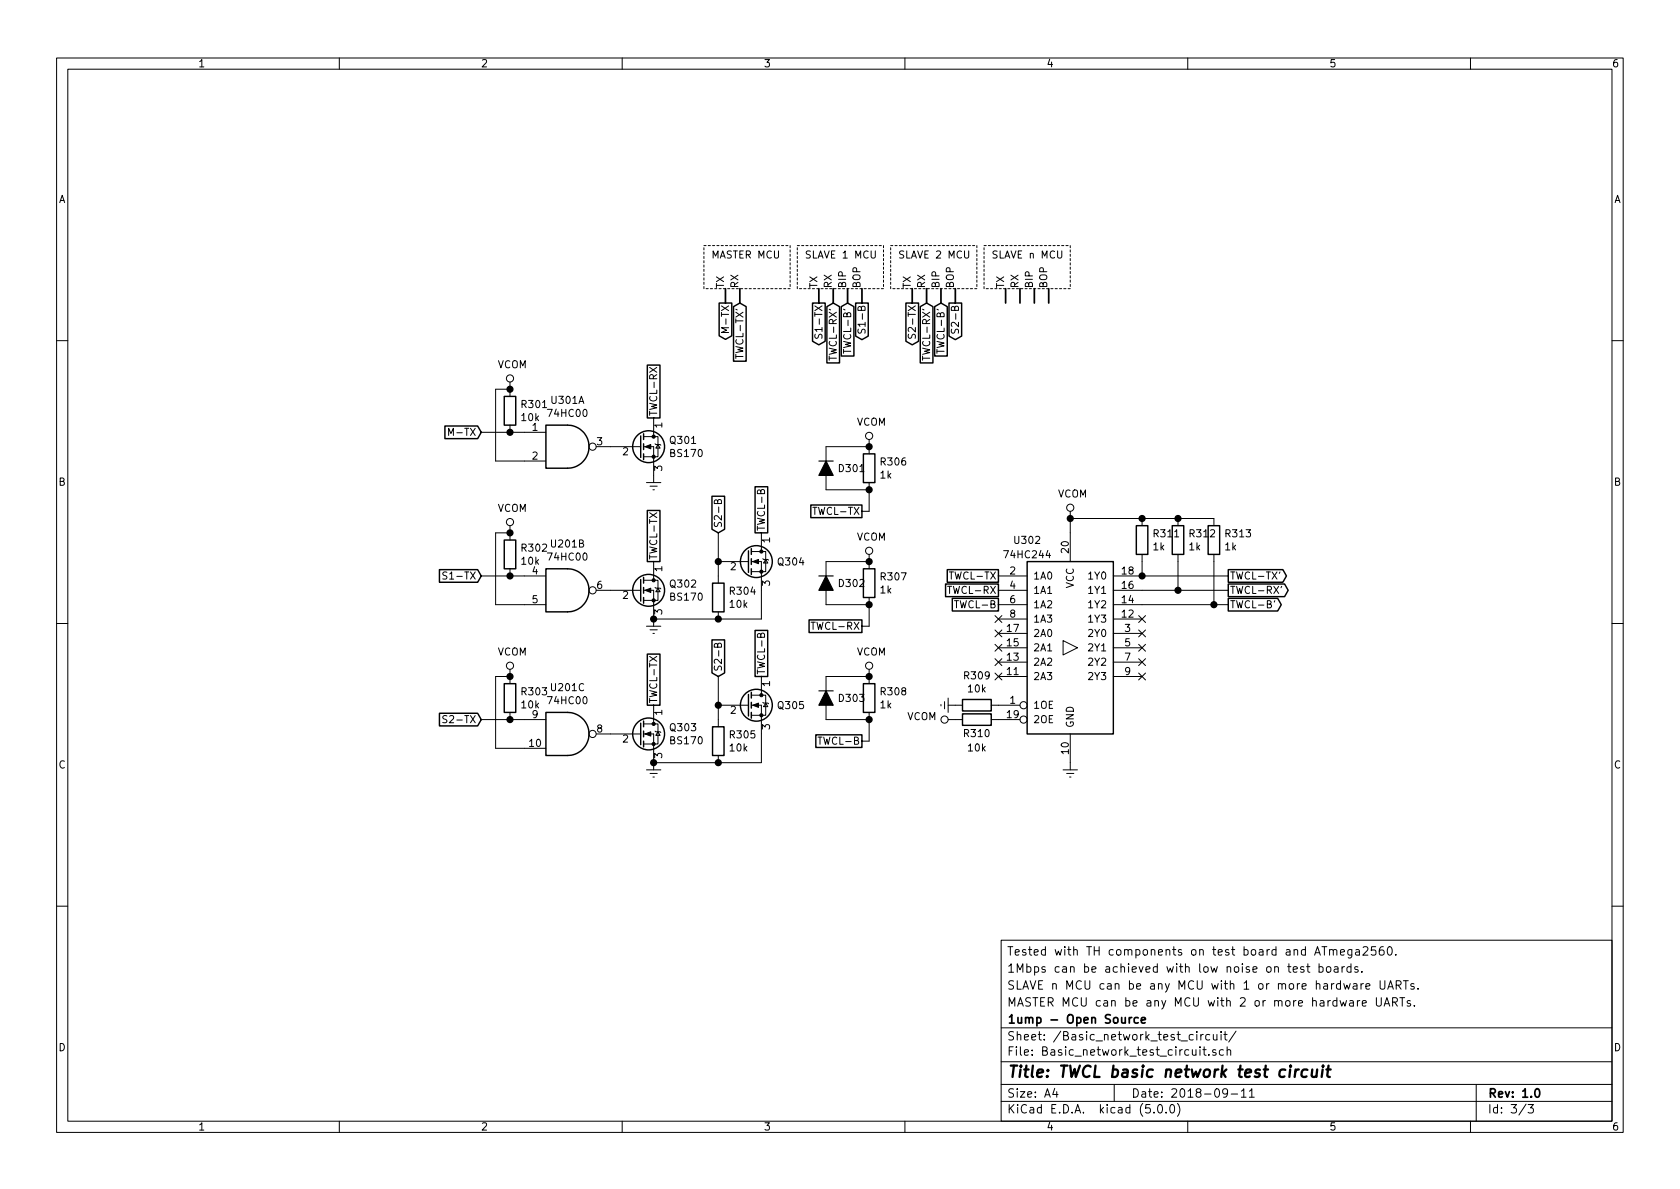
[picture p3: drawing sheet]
<svg xmlns="http://www.w3.org/2000/svg" width="297mm" height="210mm" viewBox="0 0 297 210" stroke-linecap="round" stroke-linejoin="round" font-family="sans-serif">
<g fill="none" stroke="#000" stroke-width=".18">
<path d="M10 10.3h277v189.9h-277zM12 12.2h273v186.1h-273zM60 10.3v1.9M110 10.3v1.9M160 10.3v1.9M210 10.3v1.9M260 10.3v1.9M128.8 58h-1.2l.9 .4-.9 .4h1.2M144.1 59.1v.5l.1 .2h.2l.2-.1 .2-.5 .3-.1 .2 .3v.4M151.8 58.2l-.1 .5 .1 .2h.4l.2-.6 .3-.1 .3 .2-.1 .5M154 44.4v1l.3 .2h.3l.2-.2v-1M160.7 59.1l-.1 .5 .1 .2h.2l.2-.1 .2-.5 .3-.1 .2 .3v.4"/>
<path d="M168.3 58.2l-.1 .5 .1 .2h.4l.2-.6 .3-.1 .3 .2-.1 .5M170.5 44.4v1l.3 .2h.3l.2-.2v-1M187 44.4v1l.2 .2h.4l.1-.2v-1M10 60.2h2M79.3 77v-1.3l.4 1 .5-1v1.3M85.1 76.4h11.4M90.2 68.8h-2.6v12.7h8.9M90.2 67.6v2.5M90.2 75.2v1.2M105.4 79h7.9M113.8 79h1.8v6.3M113.8 77.2h1.8"/>
<path d="M114.9 65l1.2 .8M115.6 77.2h.7v3.6h-2.5M115.6 73.9v3.3M115.8 78.5l.2 .1h.7l.1 .1M116.1 65l-1.2 .8M116.3 78.6l.4 .6h-.7zM130.1 62.7v.7M146.6 63v.7M149.1 61.8v.7M153.7 79h-7.7v7.6h7.7M153.7 77.7v2.6M163.1 63v.7"/>
<path d="M165.7 61.8v.7M285 60.2h2M90.2 94.2h-2.6v12.7h8.9M90.2 93v2.5M114.3 85.3h2.5M114.9 86h1.3M115.4 86.6h.3M115.6 99.3v3.3M126.9 88.6l.2-.3 .3 .1 .2 .2v.4h-1.3l.1-.5 .2-.1 .2 .1 .1 .5M127 99.3h5.3M127 94.2v8.9M132.8 99.3h1.8v10.2h-19"/>
<path d="M132.8 97.5h1.8M134.5 86.9l.2-.3h.3l.2 .2v.5h-1.3l.1-.6 .3-.1 .2 .2v.5M134.6 97.5h.8v3.6h-2.6M134.6 94.2v3.3M134.9 98.8l.1 .1h.8l.1 .2M135.4 98.9l.4 .7h-.8zM153.7 85.3v5.1h-1.3M153.7 98v2.6M153.7 99.3h-7.7v7.6h7.7M189.2 90.4v8.9M189.2 91.7h25.4v1.3M201.9 91.7v1.3"/>
<path d="M201.9 98v3.8M208.3 91.7v1.3M208.3 98v6.4M214.6 98v8.9M10 110.3h2M79 101.2l-.5-.1-.1 .2-.1 .2 .1 .2 .5 .2 .1 .3-.2 .2h-.5M85.1 101.8h11.4M90.2 119.6h-2.6v12.7h8.9M90.2 100.6v1.2M90.2 118.4v2.5M105.4 104.4h7.9M113.8 104.4h1.8v6.3"/>
<path d="M113.8 102.6h1.8M114.3 110.7h2.5M114.9 111.4h1.3M115.4 112h.3M115.6 102.6h.7v3.6h-2.5M115.8 103.9l.2 .1h.7l.1 .1M116.3 104l.4 .6h-.7zM126.9 114l.2-.3 .3 .1 .2 .2v.4h-1.3l.1-.5 .2-.1 .2 .1 .1 .5M127 108.2v1.3M127 119.6v8.9M134.5 112.3l.2-.3h.3l.2 .2v.5h-1.3l.1-.6 .3-.1 .2 .2v.5M134.6 119.6v3.3"/>
<path d="M153.7 105.7v5h-1.3M153.7 118.4v2.5M153.7 119.6h-7.7v7.6h7.7M175.9 108.9l1.2 1.2M175.9 111.4l1.2 1.2M175.9 113.9l1.2 1.3M175.9 116.5l1.2 1.2M175.9 119l1.2 1.2M176.5 106.9h5.1M176.5 119.6h5.1M176.5 104.4h5.1M176.5 109.5h5.1"/>
<path d="M176.5 101.8h5.1M176.5 112h5.1M176.5 117.1h5.1M176.5 114.5h5.1M177.1 108.9l-1.2 1.2M177.1 111.4l-1.2 1.2M177.1 113.9l-1.2 1.3M177.1 116.5l-1.2 1.2M177.1 119l-1.2 1.2M188 113.3l2.5 1.2-2.5 1.3zM196.8 106.9h20.4M196.8 119.6h5.1"/>
<path d="M196.8 104.4h20.4M196.8 109.5h5.1M196.8 101.8h20.4M196.8 112h5.1M196.8 117.1h5.1M196.8 114.5h5.1M201.3 108.9l1.2 1.2M201.3 111.4l1.2 1.2M201.3 113.9l1.2 1.3M201.3 116.5l1.2 1.2M201.3 119l1.2 1.2M202.5 108.9l-1.2 1.2"/>
<path d="M202.5 111.4l-1.2 1.2M202.5 113.9l-1.2 1.3M202.5 116.5l-1.2 1.2M202.5 119l-1.2 1.2M225.4 106.2l-.1 .3M226.3 101.1l-.1 .3M226.6 103.7l-.1 .2M285 110.3h2M79 126.6l-.5-.1-.1 .2-.1 .2 .1 .2 .5 .2 .1 .3-.2 .2h-.5M85.1 127.2h11.4M90.2 126v1.2M105.4 129.8h7.9"/>
<path d="M113.8 129.8h1.8v6.3M113.8 128h1.8M114.3 136.1h2.5M114.9 136.8h1.3M115.4 137.4h.3M115.6 128h.7v3.6h-2.5M115.6 124.7v3.3M115.8 129.3l.2 .1h.7l.1 .1M116.3 129.4l.4 .6h-.7zM127 133.6v1.3M127 124.7h5.3M132.8 124.7h1.8v10.2h-19"/>
<path d="M132.8 122.9h1.8M134.6 122.9h.8v3.6h-2.6M134.9 124.2l.1 .1h.8l.1 .2M135.4 124.3l.4 .7h-.8zM153.7 126v5.1h-1.3M166.4 124.6v.2M167 124.1v1.2M167.6 127.2h2.6M167.6 124.7h2.6M167.6 123.4v2.6M175.3 127.2h5M175.3 124.7h5"/>
<path d="M188 136.1h2.5M188.6 136.8h1.3M189.1 137.4h.3M189.2 129.8v6.3M10 160.2h2M177 166.3h108v32h-108zM228.7 171.4l.7-.1-.1-.3-.4-.1-.2 .2v.8h.6M230.5 171l-.4-.1-.2 .2 .1 .3 .5 .1v.4h-.6M231 170.9h.6M231.2 170.4v1.3l.4 .2M233.2 171l.5-.1 .2 .3v.6l-.2 .1h-.5M233.2 170.4v1.5"/>
<path d="M234.6 171.1l.2-.2 .4 .2v.7l-.2 .1-.4-.1zM235.1 168h.1a.37 .37 0 0 1 .5 .1v.8M235.1 167.9v1M235.7 168.1l.1-.1a.37 .37 0 0 1 .6 .1v.8M235.9 171h.6l.1 .9M236.6 171.3l-.5 .1-.2 .2 .2 .3h.5M237 168.4l.7-.1-.1-.3-.4-.1-.2 .2 .1 .7h.5M237.3 170.9v1M237.7 170.9l-.4 .3M238.9 171l-.5-.1-.2 .3v.6l.2 .1h.5M238.9 170.4v1.5M239 167.9v1.2l-.3 .3-.3-.1"/>
<path d="M239 168l-.4-.1-.3 .3 .1 .6h.6M239.3 174h.6v.9M239.7 168h.6l.1 .9M239.9 174.3l-.5 .1-.2 .2 .2 .3 .5-.1M240 176.9v1M240.1 171l-.4-.1-.2 .2 .1 .3 .5 .1v.4h-.6M240.4 168.3h-.5l-.3 .2 .3 .4 .5-.1M240.4 176.9l-.4 .3M240.6 173.9v1M240.8 171.8v.1M240.9 177.4l.7-.1-.1-.3-.4-.1-.2 .2v.7h.6M241 167.6l.2-.2h.4l.3 .4-1 1.1h1"/>
<path d="M241.1 173.9l-.5 .3M241.5 174.4l.7-.1-.1-.3-.4-.1-.2 .2 .1 .7h.5M243.2 167.4h-.7l-.1 .7 .2-.1h.6l.1 .3-.1 .5-.2 .1-.6-.1M243.4 176.4v1.2l.2 .3h.3l.3-.3v-1.2M244 173.4v1.2l.3 .3h.3l.3-.3v-1.2M244.6 167.4a.59 .59 0 0 0-.7 .6v.6l.1 .2 .4 .1 .3-.1v-.5l-.1-.3h-.5l-.2 .3M244.7 177.9l.5-1.5 .5 1.5M244.9 177.5h.7M245.4 174.9l.5-1.5 .5 1.5M245.5 167.5l.1-.1a.8 .8 0 0 1 .6 .8 .8 .8 0 0 1-.6 .7 1 1 0 0 1-.1-1.4zM245.5 174.5h.7M246.2 177.2l.7-.1 .2-.2-.1-.3-.2-.2h-.6v1.5"/>
<path d="M246.6 177.2l.5 .7M246.8 168.8v.1M246.9 174.2l.7-.1 .1-.2-.1-.3-.2-.2h-.5v1.5M247.2 174.2l.5 .7M247.5 176.4h.9M247.9 176.4v1.5M248.1 173.4h.9M248.6 173.4v1.5M249.4 177l-.4-.1-.2 .2 .1 .3 .5 .1v.3h-.6M250 174l-.4-.1-.2 .2 .1 .3 .5 .1v.3h-.6M250.1 177.8v.1M250.7 174.8v.1"/>
<path d="M285 160.2h2M60 198.3v1.9M110 198.3v1.9M160 198.3v1.9M177 194.8h108M177 191.8h108M177 187.8h108M177 181.8h108M186.5 192.5l-.4 1h1M186.8 193v1M197 191.8v3M204 196.7v.1"/>
<path d="M204.8 195.5l.4-.2a.94 .94 0 0 1 0 1.5 .79 .79 0 0 1-.4-1.3zM206.2 196.7v.1M207 195.4l.3-.1a.94 .94 0 0 1 0 1.5 .82 .82 0 0 1-.3-1.4zM208.2 195.1a1.71 1.71 0 0 1 0 2.3M210 198.3v1.9M211.6 182.4v.2M211.6 182.9v1M212.2 185.1v.2M212.2 185.6v1M212.3 182.9v1M212.7 185.6h.6M212.8 182.9l-.5 .3"/>
<path d="M212.9 185.1v1.3l.4 .2M213.7 186.5v.1M213.9 183l-.4-.1-.3 .3 .1 .6h.6M214.5 182.9v.8a.37 .37 0 0 0 .7 .1M215 185.7l-.4-.1-.2 .2 .1 .2 .5 .2v.3h-.6M215.2 182.9v1M215.9 182.4v.2M215.9 182.9v1M216.3 185.7l-.4-.1-.3 .3 .1 .6 .2 .1 .4-.1M216.4 182.9h.6M216.6 182.4v1.3l.4 .2M217 185.7l.2-.1 .3 .1 .1 .9"/>
<path d="M217 185.1v1.5M217 193.2l-.1 .2a.48 .48 0 0 1-.6-.1v-.6a.48 .48 0 0 1 .6-.1l.1 .1a1.19 1.19 0 0 1-.2 1.2l-.5 .1M217.7 193.5h1.1M218.5 182.3l-1.3 2M219.5 193l.4-.5v1.5M219.5 194h.8M220.9 193l.4-.5v1.5M220.9 194h.9M260 198.3v1.9M261 191.8v6.5M269.8 195.2l-1.2 2M270.2 195.3h.9l-.5 .6 .4 .1v.7l-.2 .1-.6-.1"/>
<circle cx="90.2" cy="66.9" r=".63"/>
<circle cx="104.8" cy="79" r=".63"/>
<circle cx="153.7" cy="77.1" r=".63"/>
<circle cx="90.2" cy="92.3" r=".63"/>
<circle cx="153.7" cy="97.4" r=".63"/>
<circle cx="189.2" cy="89.8" r=".63"/>
<circle cx="90.2" cy="117.7" r=".63"/>
<circle cx="104.8" cy="104.4" r=".63"/>
<circle cx="153.7" cy="117.7" r=".63"/>
<circle cx="104.8" cy="129.8" r=".63"/>
<circle cx="167" cy="127.2" r=".63"/>
<circle cx="181" cy="124.7" r=".63"/>
<circle cx="181" cy="127.2" r=".63"/>
</g>
<g fill="none" stroke="#000" stroke-width=".3">
<path d="M128.3 51v2.6M130.8 51v2.6M144.8 51v2.6M147.3 51v2.6M149.9 51v2.6M152.4 51v2.6M161.3 51v2.6M163.8 51v2.6M166.4 51v2.6M168.9 51v2.6M177.8 51v2.6M180.3 51v2.6"/>
<path d="M182.9 51v2.6M185.4 51v2.6M199.7 179.9v1M200.1 179.9l-.4 .3M201.2 180l-.4-.1-.3 .3 .1 .6 .2 .1 .4-.1M201.8 180.4l.7-.1v-.3l-.5-.1-.2 .2 .1 .7h.6M271.5 192.7l.2-.2a.81 .81 0 0 1 .6 .6 .81 .81 0 0 1-.3 .8l-.1 .1a.79 .79 0 0 1-.4-1.3z"/>
</g>
<path d="M229.1 189.1l-.2 1.3M229.6 189.1a.54 .54 0 0 0-.6 .4M231.2 189.2a.68 .68 0 0 0-1 .3v.8l.2 .1 .6-.1M232 189.1v1.2a.6 .6 0 0 0 .8 0M232.9 189.1l-.2 1.3M233.9 189.1l-.2 1.3M233.9 188.4v.2M234.5 189.1h.8M234.9 188.4l-.2 1.8v.1l.4 .1" fill="none" stroke="#000" stroke-width=".41"/>
<g fill="none" stroke="#000" stroke-width=".18" stroke-dasharray=".4 .4">
<path d="M124.5 51v-7.6M124.5 43.4h15.2M139.7 51h-15.2M139.7 43.4v7.6M141 51v-7.6M141 43.4h15.2M156.2 43.4v7.6M156.2 51h-15.2M157.5 51v-7.6M157.5 43.4h15.2M172.7 43.4v7.6M172.7 51h-15.2"/>
<path d="M174 51v-7.6M174 43.4h15.2M189.2 43.4v7.6M189.2 51h-15.2"/>
</g>
<g fill="none" stroke="#000" stroke-width=".25">
<path d="M127.2 53.6h2.2v5.8l-1.1 .6-1.1-.6zM129.7 54.2l1.1-.6 1.1 .6v9.7h-2.2zM143.7 53.6h2.2v6.7l-1.1 .7-1.1-.7zM146.2 54.2l1.1-.6 1.1 .6v10h-2.2zM148.7 54.2l1.2-.6 1.1 .6v8.8h-2.3zM151.3 53.6h2.2v5.8l-1.1 .7-1.1-.7zM160.2 53.6h2.2v6.7l-1.1 .7-1.1-.7zM162.7 54.2l1.1-.6 1.1 .6v10h-2.2zM165.3 54.2l1.1-.6 1.1 .6v8.8h-2.2zM167.8 53.6h2.2v5.8l-1.1 .7-1.1-.7zM78.7 75.3h5.8l.6 1.1-.6 1.2h-5.8zM89.2 70.1h2v5.1h-2z"/>
<path d="M96.5 75.2h3.8a3.8 3.8 0 0 1 3.8 3.8 3.8 3.8 0 0 1-3.8 3.8h-3.8zM113.3 77.1v3.8M113.8 76.7v1M113.8 78.5v1M114.5 64.6h2.2v9.3h-2.2zM89.2 95.5h2v5.1h-2zM113.8 80.3v1M114.5 90.3h2.2v9h-2.2zM125.9 87.8h2.2v5.8l-1.1 .6-1.1-.6zM132.3 97.4v3.8M132.8 97v1M132.8 98.8v1"/>
<path d="M133.5 86.1h2.2v8.1h-2.2zM143.4 89.3h9v2.2h-9zM152.7 80.3h2v5h-2zM181.6 99.3h15.2v30.5h-15.2zM200.9 93h2v5h-2zM207.3 93h2v5h-2zM213.6 93h2v5h-2zM77.7 100.7h6.8l.6 1.1-.6 1.2h-6.8zM96.5 100.6h3.8a3.8 3.8 0 0 1 3.8 3.8 3.8 3.8 0 0 1-3.8 3.8h-3.8zM113.3 102.5v3.8M113.8 102.1v1M113.8 103.9v1"/>
<path d="M113.8 105.7v1M114.5 115.7h2.2v9h-2.2zM125.9 113.2h2.2v5.8l-1.1 .6-1.1-.6zM126 103.1h2v5.1h-2zM132.8 100.6v1M133.5 111.5h2.2v8.1h-2.2zM143.1 109.6h9.3v2.3h-9.3zM152.7 100.6h2v5.1h-2zM167.2 103.3h9.3v2.2h-9.3zM167.5 100.7h9v2.3h-9zM168.4 105.8h8.1v2.2h-8.1zM217.2 100.7h9.6l.7 1.1-.7 1.2h-9.6z"/>
<path d="M217.2 103.3h9.9l.7 1.1-.7 1.1h-9.9zM217.2 105.8h8.7l.6 1.1-.6 1.1h-8.7zM77.7 126.1h6.8l.6 1.1-.6 1.2h-6.8zM89.2 120.9h2v5.1h-2zM96.5 126h3.8a3.8 3.8 0 0 1 3.8 3.8 3.8 3.8 0 0 1-3.8 3.8h-3.8zM113.3 127.9v3.8M113.8 127.5v1M113.8 129.3v1M113.8 131.1v1M126 128.5h2v5.1h-2zM132.3 122.8v3.8M132.8 122.4v1"/>
<path d="M132.8 124.2v1M132.8 126v1M144.2 129.9h8.2v2.3h-8.2zM152.7 120.9h2v5.1h-2zM170.2 123.7h5.1v2h-5.1zM170.2 126.2h5.1v2.1h-5.1z"/>
<circle cx="114.7" cy="79" r="2.82"/>
<circle cx="133.7" cy="99.3" r="2.82"/>
<circle cx="114.7" cy="104.4" r="2.82"/>
<circle cx="114.7" cy="129.8" r="2.82"/>
<circle cx="133.7" cy="124.7" r="2.82"/>
</g>
<g fill="#000" stroke="#000" stroke-width=".18">
<path d="M114 79l1.1-.4v.8zM133.1 99.3l1-.4v.8zM114 104.4l1.1-.4v.8zM114 129.8l1.1-.4v.8zM133.1 124.7l1-.4v.8z"/>
<circle cx="115.6" cy="77.2" r=".28"/>
<circle cx="115.6" cy="80.8" r=".28"/>
<circle cx="134.6" cy="97.5" r=".28"/>
<circle cx="115.6" cy="106.2" r=".28"/>
<circle cx="115.6" cy="102.6" r=".28"/>
<circle cx="134.6" cy="101.1" r=".28"/>
<circle cx="115.6" cy="128" r=".28"/>
<circle cx="115.6" cy="131.6" r=".28"/>
<circle cx="134.6" cy="126.5" r=".28"/>
<circle cx="134.6" cy="122.9" r=".28"/>
</g>
<path d="M144.8 81.5h2.5M144.8 101.8h2.5M144.8 122.2h2.5" fill="none" stroke="#000" stroke-width=".2"/>
<path d="M146 81.5l1.3 2.6h-2.5zM146 101.8l1.3 2.6h-2.5zM146 122.2l1.3 2.5h-2.5z" fill="#000" stroke="#000" stroke-width=".2"/>
<g fill="#000" stroke="#000" stroke-width=".25">
<circle cx="90.2" cy="68.8" r=".51"/>
<circle cx="90.2" cy="76.4" r=".51"/>
<circle cx="153.7" cy="79" r=".51"/>
<circle cx="90.2" cy="94.2" r=".51"/>
<circle cx="127" cy="99.3" r=".51"/>
<circle cx="153.7" cy="99.3" r=".51"/>
<circle cx="153.7" cy="86.6" r=".51"/>
<circle cx="189.2" cy="91.7" r=".51"/>
<circle cx="201.9" cy="91.7" r=".51"/>
<circle cx="208.3" cy="91.7" r=".51"/>
<circle cx="90.2" cy="119.6" r=".51"/>
<circle cx="90.2" cy="101.8" r=".51"/>
<circle cx="115.6" cy="109.5" r=".51"/>
<circle cx="127" cy="109.5" r=".51"/>
<circle cx="153.7" cy="106.9" r=".51"/>
<circle cx="153.7" cy="119.6" r=".51"/>
<circle cx="201.9" cy="101.8" r=".51"/>
<circle cx="208.3" cy="104.4" r=".51"/>
<circle cx="214.6" cy="106.9" r=".51"/>
<circle cx="90.2" cy="127.2" r=".51"/>
<circle cx="115.6" cy="134.9" r=".51"/>
<circle cx="127" cy="124.7" r=".51"/>
<circle cx="127" cy="134.9" r=".51"/>
<circle cx="153.7" cy="127.2" r=".51"/>
</g>
<text font-size="2.8" x="178" y="190.5">Title: TWCL basic network test circuit</text>
<g font-size="2.1">
<text x="178" y="172">1Mbps can be achieved with low noise on test boards.</text>
<text x="178" y="169">Tested with TH components on test board and ATmega2560.</text>
<text x="178" y="178">MASTER MCU can be any MCU with 2 or more hardware UARTs.</text>
<text x="178" y="175">SLAVE n MCU can be any MCU with 1 or more hardware UARTs.</text>
<text x="178" y="184">Sheet: /Basic_network_test_circuit/</text>
<text x="178" y="181">1ump - Open Source</text>
<text x="178" y="186.7">File: Basic_network_test_circuit.sch</text>
<text x="178" y="196.9">KiCad E.D.A. kicad (5.0.0)</text>
<text x="178" y="194.1">Size: A4</text>
<text x="200" y="194.1">Date: 2018-09-11</text>
<text x="263" y="194.1">Rev: 1.0</text>
<text x="263" y="196.9">Id: 3/3</text>
</g>
<g font-size="1.8">
<text x="35" y="11.9">1</text>
<text x="85" y="11.9">2</text>
<text x="135" y="11.9">3</text>
<text x="185" y="11.9">4</text>
<text x="235" y="11.9">5</text>
<text x="285" y="11.9">6</text>
<text x="10.4" y="35.9">A</text>
<text x="285.4" y="35.9">A</text>
<text x="125.7" y="45.7">MASTER MCU</text>
<text x="142.2" y="45.7">SLAVE 1 MCU</text>
<text x="158.7" y="45.7">SLAVE 2 MCU</text>
<text x="175.3" y="45.7">SLAVE n MCU</text>
<text x="128" y="51" transform="rotate(-90 128 51)">TX</text>
<text x="130.6" y="51" transform="rotate(-90 130.6 51)">RX</text>
<text x="144.5" y="51" transform="rotate(-90 144.5 51)">TX</text>
<text x="147.1" y="51" transform="rotate(-90 147.1 51)">RX</text>
<text x="149.6" y="51" transform="rotate(-90 149.6 51)">BIP</text>
<text x="152.1" y="51" transform="rotate(-90 152.1 51)">BOP</text>
<text x="161" y="51" transform="rotate(-90 161 51)">TX</text>
<text x="163.6" y="51" transform="rotate(-90 163.6 51)">RX</text>
<text x="166.1" y="51" transform="rotate(-90 166.1 51)">BIP</text>
<text x="168.7" y="51" transform="rotate(-90 168.7 51)">BOP</text>
<text x="177.5" y="51" transform="rotate(-90 177.5 51)">TX</text>
<text x="180.1" y="51" transform="rotate(-90 180.1 51)">RX</text>
<text x="182.6" y="51" transform="rotate(-90 182.6 51)">BIP</text>
<text x="185.2" y="51" transform="rotate(-90 185.2 51)">BOP</text>
<text x="128.9" y="58.2" transform="rotate(-90 128.9 58.2)">M-TX</text>
<text x="145.4" y="58.8" transform="rotate(-90 145.4 58.8)">S1-TX</text>
<text x="153" y="57.9" transform="rotate(-90 153 57.9)">S1-B</text>
<text x="161.9" y="58.8" transform="rotate(-90 161.9 58.8)">S2-TX</text>
<text x="169.5" y="57.9" transform="rotate(-90 169.5 57.9)">S2-B</text>
<text x="88" y="65.1">VCOM</text>
<text x="131.4" y="62.8" transform="rotate(-90 131.4 62.8)">TWCL-TX'</text>
<text x="148" y="63" transform="rotate(-90 148 63)">TWCL-RX'</text>
<text x="150.5" y="61.8" transform="rotate(-90 150.5 61.8)">TWCL-B'</text>
<text x="164.5" y="63" transform="rotate(-90 164.5 63)">TWCL-RX'</text>
<text x="167" y="61.8" transform="rotate(-90 167 61.8)">TWCL-B'</text>
<text x="97.6" y="71.4">U301A</text>
<text x="80" y="77.1">M-TX</text>
<text x="92.3" y="74.5">10k</text>
<text x="92.4" y="72.2">R301</text>
<text x="94.1" y="76.2">1</text>
<text x="97.1" y="73.7">74HC00</text>
<text x="116.2" y="73.7" transform="rotate(-90 116.2 73.7)">TWCL-RX</text>
<text x="117.1" y="75.7" transform="rotate(-90 117.1 75.7)">1</text>
<text x="151.5" y="75.3">VCOM</text>
<text x="94.1" y="81.3">2</text>
<text x="105.6" y="78.7">3</text>
<text x="110.1" y="80.5">2</text>
<text x="117.1" y="83.3" transform="rotate(-90 117.1 83.3)">3</text>
<text x="118.6" y="78.5">Q301</text>
<text x="118.7" y="80.8">BS170</text>
<text x="148.5" y="83.5">D301</text>
<text x="155.9" y="82.3">R306</text>
<text x="10.4" y="85.9">B</text>
<text x="155.7" y="84.6">1k</text>
<text x="187" y="88">VCOM</text>
<text x="285.4" y="85.9">B</text>
<text x="88" y="90.5">VCOM</text>
<text x="127.6" y="93.4" transform="rotate(-90 127.6 93.4)">S2-B</text>
<text x="135.3" y="94" transform="rotate(-90 135.3 94)">TWCL-B</text>
<text x="136.1" y="96" transform="rotate(-90 136.1 96)">1</text>
<text x="144.2" y="91.1">TWCL-TX</text>
<text x="151.5" y="95.6">VCOM</text>
<text x="204.1" y="95">R311</text>
<text x="210.5" y="95">R312</text>
<text x="216.8" y="95">R313</text>
<text x="92.3" y="99.9">10k</text>
<text x="92.4" y="97.6">R302</text>
<text x="94.1" y="101.6">4</text>
<text x="97.1" y="99.1">74HC00</text>
<text x="97.6" y="96.8">U201B</text>
<text x="116.2" y="99.1" transform="rotate(-90 116.2 99.1)">TWCL-TX</text>
<text x="117.1" y="101.1" transform="rotate(-90 117.1 101.1)">1</text>
<text x="129.2" y="100.8">2</text>
<text x="137.7" y="100">Q304</text>
<text x="177.9" y="98.7">74HC244</text>
<text x="178.6" y="101.6">2</text>
<text x="179.5" y="96.2">U302</text>
<text x="189" y="97.7" transform="rotate(-90 189 97.7)">20</text>
<text x="198.4" y="101.6">18</text>
<text x="203.9" y="97.3">1k</text>
<text x="210.3" y="97.3">1k</text>
<text x="216.6" y="97.3">1k</text>
<text x="79.3" y="102.5">S1-TX</text>
<text x="94.1" y="106.7">5</text>
<text x="105.6" y="104.1">6</text>
<text x="110.1" y="105.9">2</text>
<text x="118.6" y="103.9">Q302</text>
<text x="118.7" y="106.2">BS170</text>
<text x="129.1" y="107.5">10k</text>
<text x="129.2" y="105.2">R304</text>
<text x="136.1" y="103.6" transform="rotate(-90 136.1 103.6)">3</text>
<text x="148.5" y="103.8">D302</text>
<text x="155.7" y="104.9">1k</text>
<text x="155.9" y="102.6">R307</text>
<text x="168.1" y="105">TWCL-RX</text>
<text x="168.3" y="102.5">TWCL-TX</text>
<text x="169.3" y="107.6">TWCL-B</text>
<text x="178.6" y="104.1">4</text>
<text x="178.6" y="106.7">6</text>
<text x="182.6" y="102.5">1A0</text>
<text x="182.6" y="105">1A1</text>
<text x="182.6" y="107.6">1A2</text>
<text x="189.9" y="104.1" transform="rotate(-90 189.9 104.1)">VCC</text>
<text x="192.7" y="107.6">1Y2</text>
<text x="192.7" y="105">1Y1</text>
<text x="192.7" y="102.5">1Y0</text>
<text x="198.4" y="106.7">14</text>
<text x="198.4" y="104.1">16</text>
<text x="217.4" y="102.5">TWCL-TX'</text>
<text x="217.4" y="105">TWCL-RX'</text>
<text x="217.4" y="107.6">TWCL-B'</text>
<text x="117.1" y="108.7" transform="rotate(-90 117.1 108.7)">3</text>
<text x="144" y="111.4">TWCL-RX</text>
<text x="178.1" y="111.8">17</text>
<text x="178.6" y="109.2">8</text>
<text x="182.6" y="112.6">2A0</text>
<text x="182.6" y="110.1">1A3</text>
<text x="192.7" y="110.1">1Y3</text>
<text x="192.7" y="112.6">2Y0</text>
<text x="198.4" y="109.2">12</text>
<text x="198.9" y="111.8">3</text>
<text x="88" y="115.9">VCOM</text>
<text x="127.6" y="118.8" transform="rotate(-90 127.6 118.8)">S2-B</text>
<text x="135.3" y="119.4" transform="rotate(-90 135.3 119.4)">TWCL-B</text>
<text x="151.5" y="115.9">VCOM</text>
<text x="178.1" y="119.4">11</text>
<text x="178.1" y="116.8">13</text>
<text x="178.1" y="114.3">15</text>
<text x="182.6" y="117.7">2A2</text>
<text x="182.6" y="115.2">2A1</text>
<text x="192.7" y="115.2">2Y1</text>
<text x="192.7" y="117.7">2Y2</text>
<text x="198.9" y="114.3">5</text>
<text x="198.9" y="116.8">7</text>
<text x="198.9" y="119.4">9</text>
<text x="92.3" y="125.3">10k</text>
<text x="92.4" y="123">R303</text>
<text x="97.1" y="124.5">74HC00</text>
<text x="97.6" y="122.2">U201C</text>
<text x="116.2" y="124.5" transform="rotate(-90 116.2 124.5)">TWCL-TX</text>
<text x="136.1" y="121.4" transform="rotate(-90 136.1 121.4)">1</text>
<text x="137.7" y="125.4">Q305</text>
<text x="148.5" y="124.1">D303</text>
<text x="155.7" y="125.3">1k</text>
<text x="155.9" y="123">R308</text>
<text x="170.6" y="120.1">R309</text>
<text x="171.2" y="122.4">10k</text>
<text x="178.6" y="124.5">1</text>
<text x="182.6" y="125.3">1OE</text>
<text x="182.6" y="120.3">2A3</text>
<text x="192.7" y="120.3">2Y3</text>
<text x="79.3" y="127.9">S2-TX</text>
<text x="94.1" y="127">9</text>
<text x="105.6" y="129.5">8</text>
<text x="110.1" y="131.3">2</text>
<text x="117.1" y="126.5" transform="rotate(-90 117.1 126.5)">1</text>
<text x="118.6" y="129.3">Q303</text>
<text x="118.7" y="131.6">BS170</text>
<text x="129.2" y="126.2">2</text>
<text x="129.2" y="130.6">R305</text>
<text x="136.1" y="129" transform="rotate(-90 136.1 129)">3</text>
<text x="145.2" y="131.7">TWCL-B</text>
<text x="160.4" y="127.3">VCOM</text>
<text x="170.6" y="130.3">R310</text>
<text x="178.1" y="127">19</text>
<text x="182.6" y="127.9">2OE</text>
<text x="189.9" y="128.8" transform="rotate(-90 189.9 128.8)">GND</text>
<text x="10.4" y="135.9">C</text>
<text x="93.6" y="132.1">10</text>
<text x="117.1" y="134.1" transform="rotate(-90 117.1 134.1)">3</text>
<text x="129.1" y="132.9">10k</text>
<text x="171.2" y="132.9">10k</text>
<text x="189" y="133.3" transform="rotate(-90 189 133.3)">10</text>
<text x="285.4" y="135.9">C</text>
<text x="10.4" y="185.9">D</text>
<text x="285.4" y="185.9">D</text>
<text x="35" y="199.9">1</text>
<text x="85" y="199.9">2</text>
<text x="135" y="199.9">3</text>
<text x="185" y="199.9">4</text>
<text x="235" y="199.9">5</text>
<text x="285" y="199.9">6</text>
</g>
</svg>
